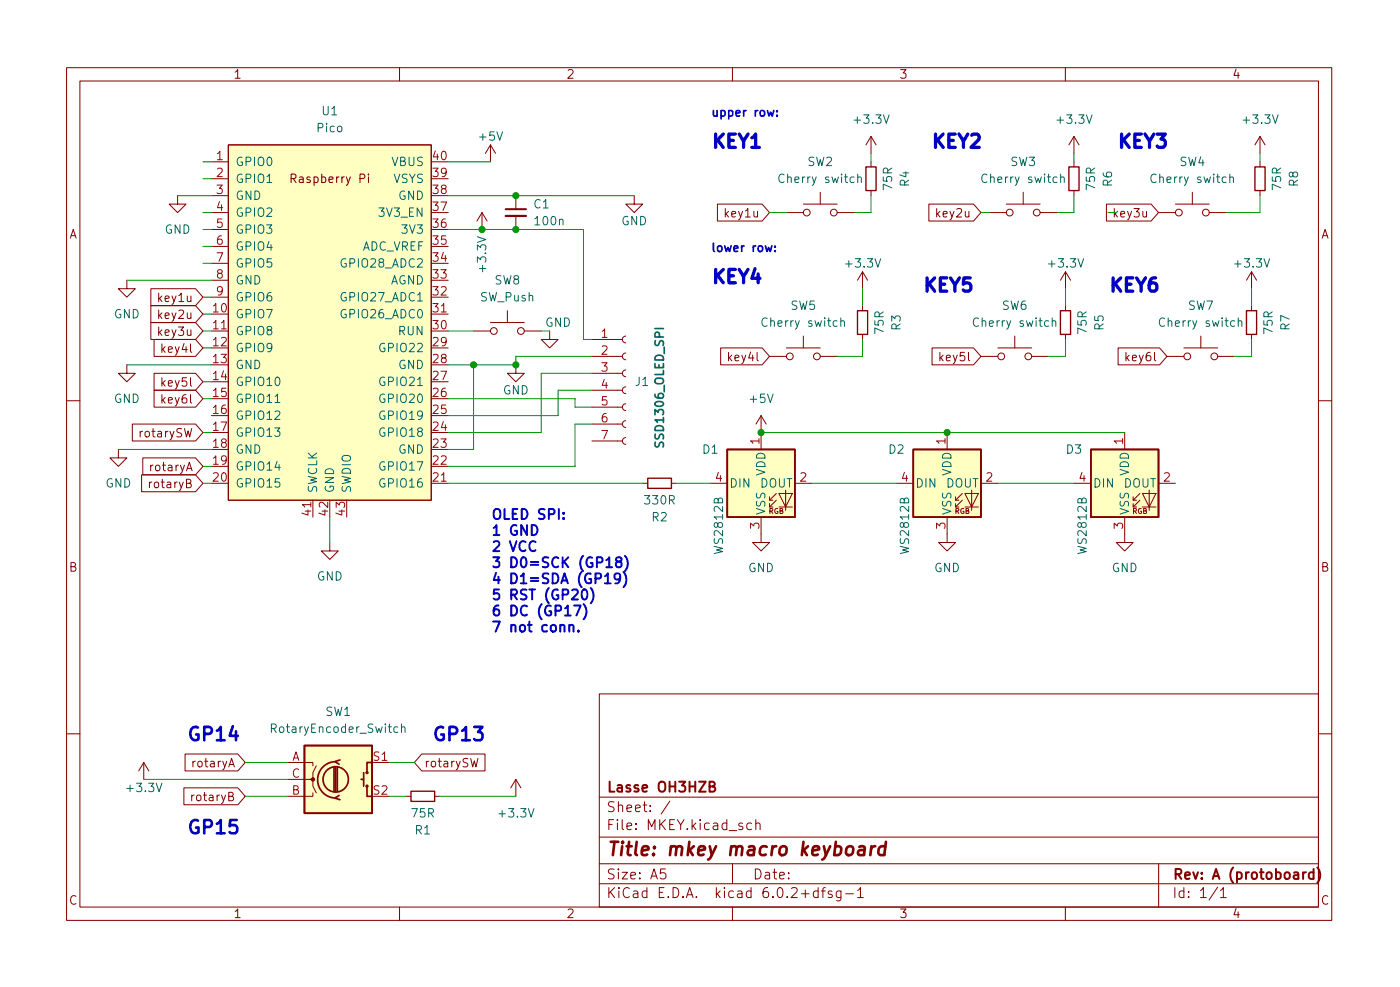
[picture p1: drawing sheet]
<svg xmlns="http://www.w3.org/2000/svg" width="210mm" height="148mm" viewBox="0 0 210 148" stroke-linecap="round" stroke-linejoin="round" font-family="sans-serif">
<g fill="none" stroke="#840000" stroke-width=".15">
<path d="M10 10.2h190v128h-190zM12 12.2h186v124h-186zM60 10.2v2M110 10.2v2M160 10.2v2M26.7 29.4v1.2h1.2l-1.2 1.3-1.3-1.3h1.3M31.7 24.3h2.6M31.7 26.8h2.6M31.7 29.4h2.6M31.7 31.9h2.6M31.7 34.5h2.6M31.7 37h2.6"/>
<path d="M31.7 39.5h2.6M34.3 21.8h30.5v53.3h-30.5zM72.4 31.9l-.8 1.3M72.4 31.9v2.6M72.4 31.9l.8 1.3M73.7 21.8l-.8 1.2M73.7 21.8v2.5M73.7 21.8l.7 1.2M77.5 29.4v2M77.5 32.4v2.1M95.2 29.4v1.2h1.3l-1.3 1.3-1.2-1.3h1.2M107.7 30.6h6.8l1.1 1.3-1.1 1.3h-6.8z"/>
<path d="M118.1 31.9h2.5M120.6 30.6h5.1M123.2 28.9v1.7M125.7 31.9h2.6M130.8 20.5l-.8 1.3M130.8 20.5v2.5M130.8 24.3v.8M130.8 28.6v.8M130.8 20.5l.8 1.3M139.5 30.6h6.7l1.1 1.3-1.1 1.3h-6.7zM148.6 31.9h2.5M151.1 30.6h5.1"/>
<path d="M153.7 28.9v1.7M156.2 31.9h2.5M161.3 20.5l-.8 1.3M161.3 20.5v2.5M161.3 24.3v.8M161.3 28.6v.8M161.3 20.5l.8 1.3M166.2 30.6h6.7l1.1 1.3-1.1 1.3h-6.7zM174 31.9h2.5M176.5 30.6h5.1M179.1 28.9v1.7M181.6 31.9h2.5"/>
<path d="M189.2 20.5l-.7 1.3M189.2 20.5v2.5M189.2 24.3v.8M189.2 28.6v.8M189.2 20.5l.8 1.3M19 54.8v1.2h1.3l-1.3 1.3-1.2-1.3h1.2M19 42.1v1.2h1.3l-1.3 1.3-1.2-1.3h1.2M22.7 48.4h6.7l1.1 1.3-1.1 1.3h-6.7zM22.7 43.3h6.7l1.1 1.3-1.1 1.3h-6.7zM22.7 45.9h6.7l1.1 1.3-1.1 1.2h-6.7zM23.1 56h6.3l1.1 1.3-1.1 1.3h-6.3zM23.1 51h6.3l1.1 1.2-1.1 1.3h-6.3z"/>
<path d="M23.1 58.6h6.3l1.1 1.3-1.1 1.2h-6.3zM31.7 49.7h2.6M31.7 42.1h2.6M31.7 44.6h2.6M64.8 47.2h2.5M71.1 49.7h2.6M73.7 48.4h5M76.2 46.6v1.8M77.5 54.8v1.2h1.2l-1.2 1.3-1.3-1.3h1.3M78.7 49.7h2.6M82.5 49.7v1.3h1.3l-1.3 1.2-1.2-1.2h1.2M88.9 53.5h4.6"/>
<path d="M88.9 58.6h4.6M88.9 56h4.6M88.9 51h4.6M94 58.1a.51 .51 0 0 0-.5 .5 .51 .51 0 0 0 .5 .5M94 55.5a.51 .51 0 0 0-.5 .5 .51 .51 0 0 0 .5 .5M94 53a.51 .51 0 0 0-.5 .5 .51 .51 0 0 0 .5 .5M94 50.5a.51 .51 0 0 0-.5 .5 .51 .51 0 0 0 .5 .5M108.2 52.2h6.3l1.1 1.3-1.1 1.3h-6.3zM115.6 53.5h2.5M118.1 52.2h5.1M120.6 50.5v1.7M123.2 53.5h2.5"/>
<path d="M129.5 40.8l-.7 1.3M129.5 40.8v2.5M129.5 45.9v.7M129.5 50.2v.8M129.5 40.8l.8 1.3M140 52.2h6.2l1.1 1.3-1.1 1.3h-6.2zM147.3 53.5h2.6M149.9 52.2h5M152.4 50.5v1.7M154.9 53.5h2.6M160 40.8v2.5M160 45.9v.7"/>
<path d="M160 50.2v.8M160 40.8l-.7 1.3M160 40.8l.8 1.3M167.9 52.2h6.2l1.2 1.3-1.2 1.3h-6.2zM175.3 53.5h2.5M177.8 52.2h5.1M180.3 50.5v1.7M182.9 53.5h2.5M188 40.8v2.5M188 45.9v.7M188 50.2v.8M188 40.8l-.8 1.3"/>
<path d="M188 40.8l.7 1.3M10 60.2h2M17.8 67.5v1.2h1.2l-1.2 1.3-1.3-1.3h1.3M19.9 63.7h9.5l1.1 1.2-1.1 1.3h-9.5zM21.3 71.3h8.1l1.1 1.3-1.1 1.2h-8.1zM21.4 68.7h8l1.1 1.3-1.1 1.3h-8zM47 75.1v2.5M64.8 72.6h2.5M88.9 66.2h4.6M88.9 63.7h4.6M88.9 61.1h4.6M94 65.7a.51 .51 0 0 0-.5 .5 .51 .51 0 0 0 .5 .5"/>
<path d="M94 63.2a.51 .51 0 0 0-.5 .5 .51 .51 0 0 0 .5 .5M94 60.6a.51 .51 0 0 0-.5 .5 .51 .51 0 0 0 .5 .5M96.5 72.6h.8M100.8 72.6h.8M106.7 72.6h2.5M114.3 77.6v3.8h1.3l-1.3 1.3-1.3-1.3h1.3M114.3 62.4v5.1M114.3 62.4l-.8 1.3M114.3 62.4l.8 1.3M115.6 75.1h.5M116.6 75.1l-1 1v-.5M116.6 74.1l-1 1v-.5"/>
<path d="M117 74.1h2l-1 2zM117 76.1h2M118 73.6v3M119.4 72.6h2.5M134.6 72.6h2.6M142.2 77.6v3.8h1.3l-1.3 1.3-1.2-1.3h1.2M142.2 64.9v2.6M143.5 75.1h.5M144.5 75.1l-1 1v-.5M144.5 74.1l-1 1v-.5M144.9 74.1h2l-1 2zM144.9 76.1h2"/>
<path d="M145.9 73.6v3M147.3 72.6h2.6M161.3 72.6h2.5M168.9 77.6v3.8h1.3l-1.3 1.3-1.3-1.3h1.3M168.9 64.9v2.6M170.2 75.1h.5M171.2 75.1l-1 1v-.5M171.2 74.1l-1 1v-.5M171.6 74.1h2l-1 2zM171.6 76.1h2M172.6 73.6v3M174 72.6h2.5"/>
<path d="M198 60.2h2M49.5 81.4v1.3h1.3l-1.3 1.3-1.2-1.3h1.2M10 110.2h2M21.6 114.5l-.8 1.2M21.6 114.5v2.5M21.6 114.5l.8 1.2M27.6 118.3h8.1l1.1 1.2-1.1 1.3h-8.1zM27.8 113.2h7.9l1.1 1.3-1.1 1.2h-7.9zM43.2 114.5h3.8v.5M43.2 117h3.8v1l.5 1M47 119v.5h-3.8M47.5 115l-.5 1v1h-.5"/>
<path d="M61 119.5h.7M63.3 113.2h9.5v2.5h-9.5l-1.1-1.2zM65.3 119.5h.7M70.7 113.9l.3 1.2 .2-.9 .3 .9 .3-1.2M77.5 117l-.8 1.3M77.5 117v2.5M77.5 117l.7 1.3M90 104.2h108v32h-108zM90 119.7h108M198 110.2h2M60 136.2v2M90 132.7h108"/>
<path d="M90 129.7h108M90 125.7h108M99.9 130.4h-.7v.8l.2-.2 .5 .1 .1 .2-.1 .5-.2 .1h-.3l-.2-.1M100.6 120.3l-1.3 1.9M110 136.2v2M110 129.7v3M112.9 123.6l-.5-.1-.2 .3v.5l.1 .2h.6M113.5 123.7a.37 .37 0 0 1 .7 .1v.7M113.5 123v1.5M122.9 133.8l-.5-.1-.2 .3v.5l.1 .2h.6M122.9 133.2v1.5M123.4 133.7h.5"/>
<path d="M123.9 133.2l-.2 .1-.1 .2v1.2M124.9 133.8l-.3-.1-.2 .3v.2l.5 .1v.4h-.5M126.3 133.7v1.3a.41 .41 0 0 1-.6 .2M126.3 133.8l-.4-.1-.3 .3v.5l.1 .2h.6M127 134.2h1.2M128.8 133.7l.4-.5v1.5M128.8 134.7h.9M160 136.2v2M174 129.7v6.5M182.9 133.2l-1.3 1.9M183.3 133.7l.4-.5v1.5M183.3 134.7h.9"/>
<circle cx="121.2" cy="31.9" r=".51"/>
<circle cx="125.2" cy="31.9" r=".51"/>
<circle cx="151.6" cy="31.9" r=".51"/>
<circle cx="155.7" cy="31.9" r=".51"/>
<circle cx="177" cy="31.9" r=".51"/>
<circle cx="181.1" cy="31.9" r=".51"/>
<circle cx="74.2" cy="49.7" r=".51"/>
<circle cx="78.2" cy="49.7" r=".51"/>
<circle cx="118.6" cy="53.5" r=".51"/>
<circle cx="122.7" cy="53.5" r=".51"/>
<circle cx="150.4" cy="53.5" r=".51"/>
<circle cx="154.4" cy="53.5" r=".51"/>
<circle cx="178.3" cy="53.5" r=".51"/>
<circle cx="182.4" cy="53.5" r=".51"/>
</g>
<path d="M75.9 31.4h3.1M106.6 118.1l.6-.1 .1-.2v-.3l-.2-.2h-.5v1.5h.5a.4 .4 0 0 0 .3-.4 .4 .4 0 0 0-.3-.3M197.3 131l-.5-.1-.2 .3v.5l.1 .2h.6M197.3 130.4v1.5M197.8 130.2a1.72 1.72 0 0 1 0 2.3" fill="none" stroke="#840000" stroke-width=".3"/>
<path d="M129.1 127.1l.2-.1 .5 .1 .1 .2-.1 1.1M129.9 127.5l-.7 .1a.4 .4 0 0 0-.3 .4 .4 .4 0 0 0 .2 .4l.7-.1M130.9 127l-.2 1.4M131.4 127a.59 .59 0 0 0-.6 .4M133 127.1a.66 .66 0 0 0-1 .3l-.1 .6 .2 .3 .1 .1 .6-.1M133.1 126.4l-.3 2" fill="none" stroke="#840000" stroke-width=".4"/>
<g fill="#ffffc2" stroke="#ffffc2" stroke-width=".15">
<path d="M34.3 21.8h30.5v53.3h-30.5z"/>
<path d="M45.7 111.9h10.2v10.2h-10.2z"/>
<path d="M109.2 67.5h10.2v10.1h-10.2z"/>
<path d="M137.2 67.5h10.1v10.1h-10.1z"/>
<path d="M163.8 67.5h10.2v10.1h-10.2z"/>
</g>
<path d="M55.3 26.1v.2M55.3 26.6v.8" fill="none" stroke="#840000" stroke-width=".16"/>
<g fill="none" stroke="#006464" stroke-width=".15">
<path d="M128.8 26.7l.2-.1h.3l.1 .8M128.8 26.1v1.3M159.3 26.7l.2-.1h.3v.8M159.3 26.1v1.3M184.7 26.7l.2-.1h.3v.8M184.7 26.1v1.3M126.3 48.3l.2-.2 .3 .1v.8M126.3 47.7v1.3M158 48.3l.2-.2 .3 .1 .1 .8M158 47.7v1.3M186 48.3l.1-.2 .3 .1 .1 .8M186 47.7v1.3"/>
<path d="M41.3 60.4h.7M59.8 109.2l-.4-.1-.3 .3v.3l.2 .2h.5M60.3 109.2l.2-.1 .3 .1v.8M60.3 108.7v1.3"/>
</g>
<path d="M130 25.1h1.6v3.5h-1.6zM160.5 25.1h1.6v3.5h-1.6zM188.5 25.1h1.5v3.5h-1.5zM128.8 46.6h1.5v3.6h-1.5zM159.3 46.6h1.5v3.6h-1.5zM187.2 46.6h1.5v3.6h-1.5zM97.3 71.8h3.5v1.5h-3.5zM61.7 118.8h3.6v1.5h-3.6z" fill="none" stroke="#840000" stroke-width=".2"/>
<g fill="none" stroke="#840000" stroke-width=".25">
<path d="M109.2 67.5h10.2v10.1h-10.2zM137.2 67.5h10.1v10.1h-10.1zM163.8 67.5h10.2v10.1h-10.2zM45.7 111.9h10.2v10.2h-10.2zM50.2 115.2v3.6M50.4 114.3a2.73 2.73 0 0 0-2.7 2.8 2.73 2.73 0 0 0 2.7 2.7M50.4 115.2v3.6M50.7 115.2v3.6M50.9 119.4l-.6 .4 .8 .2M51.1 114.1l-.8 .2 .6 .4M54.2 117h.4M54.6 116v2"/>
<path d="M55.1 118v1.5h.8M55.9 114.5h-.8v1.5"/>
<circle cx="50.4" cy="117" r="1.9"/>
<circle cx="55.1" cy="116" r=".13"/>
<circle cx="55.1" cy="118" r=".13"/>
</g>
<circle cx="47" cy="117" r=".25" fill="#840000" stroke="#840000" stroke-width=".15"/>
<path d="M75.9 32.4h3.1" fill="none" stroke="#840000" stroke-width=".33"/>
<path d="M116.7 17.3v.1M116.7 16.6v.2M116.4 37.6v.2M116.4 37v.1" fill="none" stroke="#0000c2" stroke-width=".25"/>
<g fill="none" stroke="#0000c2" stroke-width=".3">
<path d="M79.9 78.8a.76 .76 0 0 1 .8 .8 .76 .76 0 0 1-.8 .7zM84.6 77.8v.1M84.6 77v.1M85.5 94a.37 .37 0 0 1 .6 0v.8M85.5 93.8v1M86.2 90.9h1l-.6 1.5M86.9 94.7v.1M87.5 88.6l.4-.1a.94 .94 0 0 1 0 1.5h-.2a.91 .91 0 0 1-.2-1.4zM87.6 90.7a1.72 1.72 0 0 1 0 2.3M88.7 88.3a1.72 1.72 0 0 1 0 2.3M90.9 87.6h.8M91.1 85.2h.8"/>
<path d="M92.8 84.3l-.3-.3 .1-.2 .2-.1h.4l.2 .2-.1 .3-.7 .2-.1 .2 .1 .4 .2 .2 .4-.1 .2-.2-.1-.5-.2-.1M93.1 86.7l-.2 .3-.5-.1-.1-.2v-.3l.1-.3h.5l.2 .1a.99 .99 0 0 1-.4 1.4h-.3M93.6 85.9a1.72 1.72 0 0 1 0 2.2M93.9 83.4a1.72 1.72 0 0 1 0 2.3"/>
</g>
<g fill="none" stroke="#009600" stroke-width=".15">
<path d="M26.7 29.4h5M30.5 31.9h1.2M30.5 39.5h1.2M30.5 37h1.2M30.5 34.5h1.2M30.5 26.8h1.2M30.5 24.3h1.2M67.3 29.4h27.9M67.3 34.5h20.3v16.5h1.3M67.3 24.3h6.4M115.6 31.9h2.5M130.8 23v1.3"/>
<path d="M130.8 29.4v2.5h-2.5M147.3 31.9h1.3M161.3 29.4v2.5h-2.6M161.3 23v1.3M166.4 31.9h1.2M189.2 23v1.3M189.2 29.4v2.5h-5.1M19 54.8h12.7M19 42.1h12.7M30.5 47.2h1.2M30.5 49.7h1.2M30.5 57.3h1.2"/>
<path d="M30.5 59.9h1.2M30.5 44.6h1.2M30.5 52.2h1.2M67.3 49.7h3.8M67.3 59.9h19.1v1.2h2.5M71.1 54.8v12.7h-3.8M81.3 49.7h1.2M88.9 56h-7.6v8.9h-14M88.9 53.5h-11.4v1.3h-10.2M88.9 58.6h-5.1v3.8h-16.5M129.5 43.3v2.6M129.5 51v2.5h-3.8"/>
<path d="M160 51v2.5h-2.5M160 43.3v2.6M188 43.3v2.6M188 51v2.5h-2.6M17.8 67.5h13.9M30.5 64.9h1.2M30.5 72.6h1.2M30.5 70h1.2M49.5 77.6v3.8M67.3 72.6h29.2M88.9 63.7h-2.5v6.3h-19.1M101.6 72.6h5.1"/>
<path d="M114.3 64.9h54.6M121.9 72.6h12.7M149.9 72.6h11.4M21.6 117h21.6M36.8 114.5h6.4M36.8 119.5h6.4M58.4 114.5h3.8M58.4 119.5h2.6M66 119.5h11.5"/>
</g>
<g fill="#009600" stroke="#009600" stroke-width=".15">
<circle cx="71.1" cy="54.8" r=".46"/>
<circle cx="77.5" cy="34.5" r=".46"/>
<circle cx="72.4" cy="34.5" r=".46"/>
<circle cx="77.5" cy="29.4" r=".46"/>
<circle cx="77.5" cy="54.8" r=".46"/>
<circle cx="142.2" cy="64.9" r=".46"/>
<circle cx="114.3" cy="64.9" r=".46"/>
</g>
<g font-size="2.8" fill="#0000c2">
<text x="106.7" y="22.2">KEY1</text>
<text x="139.7" y="22.2">KEY2</text>
<text x="167.6" y="22.2">KEY3</text>
<text x="106.7" y="42.5">KEY4</text>
<text x="138.4" y="43.8">KEY5</text>
<text x="166.4" y="43.8">KEY6</text>
<text x="27.9" y="111.2">GP14</text>
<text x="64.8" y="111.2">GP13</text>
<text x="27.9" y="125.2">GP15</text>
</g>
<text font-size="2.8" fill="#840000" x="91" y="128.5">Title: mkey macro keyboard</text>
<g font-size="2.1" fill="#0000c2">
<text x="73.7" y="78">OLED SPI:</text>
<text x="73.7" y="80.4">1 GND</text>
<text x="73.7" y="82.8">2 VCC</text>
<text x="73.7" y="85.2">3 D0=SCK (GP18)</text>
<text x="73.7" y="87.6">4 D1=SDA (GP19)</text>
<text x="73.7" y="90.1">5 RST (GP20)</text>
<text x="73.7" y="92.5">6 DC (GP17)</text>
<text x="73.7" y="94.9">7 not conn.</text>
</g>
<g font-size="2.1" fill="#840000">
<text x="91" y="118.9">Lasse OH3HZB</text>
<text x="91" y="124.6">File: MKEY.kicad_sch</text>
<text x="91" y="121.9">Sheet: /</text>
<text x="91" y="134.8">KiCad E.D.A. kicad 6.0.2+dfsg-1</text>
<text x="91" y="132">Size: A5</text>
<text x="113" y="132">Date:</text>
<text x="176" y="132">Rev: A (protoboard)</text>
<text x="176" y="134.8">Id: 1/1</text>
</g>
<g font-size="1.8" fill="#840000">
<text x="35" y="11.8">1</text>
<text x="85" y="11.8">2</text>
<text x="135" y="11.8">3</text>
<text x="185" y="11.8">4</text>
<text x="44.1" y="27.5">Raspberry Pi</text>
<text x="10.3" y="35.8">A</text>
<text x="109.1" y="32.6">key1u</text>
<text x="140.9" y="32.6">key2u</text>
<text x="167.5" y="32.6">key3u</text>
<text x="198.4" y="35.8">A</text>
<text x="24" y="45.3">key1u</text>
<text x="24" y="47.9">key2u</text>
<text x="24" y="50.4">key3u</text>
<text x="24.6" y="53">key4l</text>
<text x="24.6" y="58">key5l</text>
<text x="109.7" y="54.2">key4l</text>
<text x="141.5" y="54.2">key5l</text>
<text x="169.4" y="54.2">key6l</text>
<text x="21.2" y="65.7">rotarySW</text>
<text x="24.6" y="60.6">key6l</text>
<text x="22.8" y="70.7">rotaryA</text>
<text x="22.8" y="73.3">rotaryB</text>
<text x="10.3" y="85.8">B</text>
<text x="198.4" y="85.8">B</text>
<text x="29.1" y="115.2">rotaryA</text>
<text x="63.7" y="115.2">rotarySW</text>
<text x="29.1" y="120.3">rotaryB</text>
<text x="10.3" y="135.8">C</text>
<text x="35" y="137.8">1</text>
<text x="85" y="137.8">2</text>
<text x="135" y="137.8">3</text>
<text x="185" y="137.8">4</text>
<text x="198.4" y="135.8">C</text>
</g>
<g font-size="1.8" fill="#006464">
<text x="48.4" y="17.3">U1</text>
<text x="47.7" y="19.8">Pico</text>
<text x="72.1" y="21.1">+5V</text>
<text x="128.5" y="18.6">+3.3V</text>
<text x="159" y="18.6">+3.3V</text>
<text x="186.9" y="18.6">+3.3V</text>
<text x="35.3" y="24.9">GPIO0</text>
<text x="35.3" y="27.5">GPIO1</text>
<text x="58.8" y="24.9">VBUS</text>
<text x="59" y="27.5">VSYS</text>
<text x="117.3" y="27.5">Cherry switch</text>
<text x="121.3" y="24.9">SW2</text>
<text x="134" y="28.5" transform="rotate(-90 134 28.5)">75R</text>
<text x="136.5" y="28" transform="rotate(-90 136.5 28)">R4</text>
<text x="147.8" y="27.5">Cherry switch</text>
<text x="151.8" y="24.9">SW3</text>
<text x="164.5" y="28.5" transform="rotate(-90 164.5 28.5)">75R</text>
<text x="167" y="28" transform="rotate(-90 167 28)">R6</text>
<text x="173.2" y="27.5">Cherry switch</text>
<text x="177.2" y="24.9">SW4</text>
<text x="192.4" y="28.5" transform="rotate(-90 192.4 28.5)">75R</text>
<text x="194.9" y="28" transform="rotate(-90 194.9 28)">R8</text>
<text x="24.7" y="35.1">GND</text>
<text x="35.3" y="30">GND</text>
<text x="35.3" y="32.5">GPIO2</text>
<text x="35.3" y="35.1">GPIO3</text>
<text x="57.2" y="32.5">3V3_EN</text>
<text x="59.8" y="30">GND</text>
<text x="60.6" y="35.1">3V3</text>
<text x="80.2" y="31.3">C1</text>
<text x="80.5" y="33.8">100n</text>
<text x="93.3" y="33.8">GND</text>
<text x="35.3" y="37.6">GPIO4</text>
<text x="35.3" y="40.2">GPIO5</text>
<text x="51.6" y="40.2">GPIO28_ADC2</text>
<text x="54.2" y="37.6">ADC_VREF</text>
<text x="73" y="40.6" transform="rotate(-90 73 40.6)">+3.3V</text>
<text x="127.2" y="40.2">+3.3V</text>
<text x="157.7" y="40.2">+3.3V</text>
<text x="185.6" y="40.2">+3.3V</text>
<text x="17.1" y="47.8">GND</text>
<text x="35.3" y="47.8">GPIO7</text>
<text x="35.3" y="42.7">GND</text>
<text x="35.3" y="45.2">GPIO6</text>
<text x="51.6" y="47.8">GPIO26_ADC0</text>
<text x="51.6" y="45.2">GPIO27_ADC1</text>
<text x="58.5" y="42.7">AGND</text>
<text x="72.1" y="45.2">SW_Push</text>
<text x="74.3" y="42.7">SW8</text>
<text x="118.7" y="46.5">SW5</text>
<text x="150.5" y="46.5">SW6</text>
<text x="178.4" y="46.5">SW7</text>
<text x="35.3" y="50.3">GPIO8</text>
<text x="35.3" y="52.9">GPIO9</text>
<text x="57.4" y="52.9">GPIO22</text>
<text x="59.9" y="50.3">RUN</text>
<text x="81.9" y="49.1">GND</text>
<text x="114.8" y="49.1">Cherry switch</text>
<text x="132.7" y="50" transform="rotate(-90 132.7 50)">75R</text>
<text x="135.3" y="49.6" transform="rotate(-90 135.3 49.6)">R3</text>
<text x="146.6" y="49.1">Cherry switch</text>
<text x="163.2" y="50" transform="rotate(-90 163.2 50)">75R</text>
<text x="165.7" y="49.6" transform="rotate(-90 165.7 49.6)">R5</text>
<text x="174.5" y="49.1">Cherry switch</text>
<text x="191.1" y="50" transform="rotate(-90 191.1 50)">75R</text>
<text x="193.7" y="49.6" transform="rotate(-90 193.7 49.6)">R7</text>
<text x="35.3" y="55.4">GND</text>
<text x="35.3" y="57.9">GPIO10</text>
<text x="57.4" y="57.9">GPIO21</text>
<text x="59.8" y="55.4">GND</text>
<text x="75.5" y="59.2">GND</text>
<text x="95.4" y="57.9">J1</text>
<text x="17.1" y="60.5">GND</text>
<text x="35.3" y="60.5">GPIO11</text>
<text x="35.3" y="63">GPIO12</text>
<text x="35.3" y="65.6">GPIO13</text>
<text x="57.4" y="65.6">GPIO18</text>
<text x="57.4" y="63">GPIO19</text>
<text x="57.4" y="60.5">GPIO20</text>
<text x="112.7" y="60.5">+5V</text>
<text x="35.3" y="68.1">GND</text>
<text x="35.3" y="70.6">GPIO14</text>
<text x="57.4" y="70.6">GPIO17</text>
<text x="59.8" y="68.1">GND</text>
<text x="99.7" y="66.8" transform="rotate(-90 99.7 66.8)">SSD1306_OLED_SPI</text>
<text x="105.5" y="68.1">D1</text>
<text x="114.9" y="71.5" transform="rotate(-90 114.9 71.5)">VDD</text>
<text x="133.5" y="68.1">D2</text>
<text x="142.9" y="71.5" transform="rotate(-90 142.9 71.5)">VDD</text>
<text x="160.2" y="68.1">D3</text>
<text x="169.5" y="71.5" transform="rotate(-90 169.5 71.5)">VDD</text>
<text x="15.8" y="73.2">GND</text>
<text x="35.3" y="73.2">GPIO15</text>
<text x="47.6" y="74.1" transform="rotate(-90 47.6 74.1)">SWCLK</text>
<text x="50.2" y="74.1" transform="rotate(-90 50.2 74.1)">GND</text>
<text x="52.7" y="74.1" transform="rotate(-90 52.7 74.1)">SWDIO</text>
<text x="57.4" y="73.2">GPIO16</text>
<text x="96.9" y="75.7">330R</text>
<text x="109.5" y="73.2">DIN</text>
<text x="114.1" y="73.2">DOUT</text>
<text x="114.9" y="77.4" transform="rotate(-90 114.9 77.4)">VSS</text>
<text x="137.4" y="73.2">DIN</text>
<text x="142.1" y="73.2">DOUT</text>
<text x="142.9" y="77.4" transform="rotate(-90 142.9 77.4)">VSS</text>
<text x="164.1" y="73.2">DIN</text>
<text x="168.7" y="73.2">DOUT</text>
<text x="169.5" y="77.4" transform="rotate(-90 169.5 77.4)">VSS</text>
<text x="97.9" y="78.3">R2</text>
<text x="108.6" y="82.9" transform="rotate(-90 108.6 82.9)">WS2812B</text>
<text x="136.5" y="82.9" transform="rotate(-90 136.5 82.9)">WS2812B</text>
<text x="163.2" y="82.9" transform="rotate(-90 163.2 82.9)">WS2812B</text>
<text x="47.6" y="87.2">GND</text>
<text x="112.3" y="85.9">GND</text>
<text x="140.3" y="85.9">GND</text>
<text x="166.9" y="85.9">GND</text>
<text x="48.9" y="107.5">SW1</text>
<text x="41.1" y="110">RotaryEncoder_Switch</text>
<text x="19.3" y="118.9">+3.3V</text>
<text x="61.9" y="122.7">75R</text>
<text x="62.4" y="125.3">R1</text>
<text x="75.1" y="122.7">+3.3V</text>
</g>
<g font-size="1.8" fill="#0000c2">
<text x="106.7" y="17.5">upper row:</text>
<text x="106.7" y="37.8">lower row:</text>
</g>
<g font-size="1.8" fill="#a90000">
<text x="32.5" y="24">1</text>
<text x="32.5" y="26.6">2</text>
<text x="32.5" y="29.1">3</text>
<text x="65.1" y="29.1">38</text>
<text x="65.1" y="26.6">39</text>
<text x="65.1" y="24">40</text>
<text x="32.5" y="31.7">4</text>
<text x="32.5" y="34.2">5</text>
<text x="65.1" y="34.2">36</text>
<text x="65.1" y="31.7">37</text>
<text x="32.5" y="36.7">6</text>
<text x="32.5" y="39.3">7</text>
<text x="32.5" y="41.8">8</text>
<text x="65.1" y="41.8">33</text>
<text x="65.1" y="39.3">34</text>
<text x="65.1" y="36.7">35</text>
<text x="32" y="46.9">10</text>
<text x="32.5" y="44.4">9</text>
<text x="65.1" y="46.9">31</text>
<text x="65.1" y="44.4">32</text>
<text x="32" y="49.4">11</text>
<text x="32" y="52">12</text>
<text x="65.1" y="52">29</text>
<text x="65.1" y="49.4">30</text>
<text x="90.3" y="50.7">1</text>
<text x="90.3" y="53.2">2</text>
<text x="32" y="54.5">13</text>
<text x="32" y="57.1">14</text>
<text x="32" y="59.6">15</text>
<text x="65.1" y="59.6">26</text>
<text x="65.1" y="57.1">27</text>
<text x="65.1" y="54.5">28</text>
<text x="90.3" y="55.8">3</text>
<text x="90.3" y="58.3">4</text>
<text x="32" y="62.1">16</text>
<text x="32" y="64.7">17</text>
<text x="65.1" y="64.7">24</text>
<text x="65.1" y="62.1">25</text>
<text x="90.3" y="60.9">5</text>
<text x="90.3" y="63.4">6</text>
<text x="90.3" y="65.9">7</text>
<text x="32" y="67.2">18</text>
<text x="32" y="69.8">19</text>
<text x="65.1" y="69.8">22</text>
<text x="65.1" y="67.2">23</text>
<text x="114" y="66.7" transform="rotate(-90 114 66.7)">1</text>
<text x="142" y="66.7" transform="rotate(-90 142 66.7)">1</text>
<text x="168.7" y="66.7" transform="rotate(-90 168.7 66.7)">1</text>
<text x="32" y="72.3">20</text>
<text x="46.7" y="77.3" transform="rotate(-90 46.7 77.3)">41</text>
<text x="49.3" y="77.3" transform="rotate(-90 49.3 77.3)">42</text>
<text x="51.8" y="77.3" transform="rotate(-90 51.8 77.3)">43</text>
<text x="65.1" y="72.3">21</text>
<text x="107.5" y="72.3">4</text>
<text x="120.2" y="72.3">2</text>
<text x="135.4" y="72.3">4</text>
<text x="148.1" y="72.3">2</text>
<text x="162.1" y="72.3">4</text>
<text x="174.8" y="72.3">2</text>
<text x="114" y="79.4" transform="rotate(-90 114 79.4)">3</text>
<text x="142" y="79.4" transform="rotate(-90 142 79.4)">3</text>
<text x="168.7" y="79.4" transform="rotate(-90 168.7 79.4)">3</text>
<text x="43.8" y="114.2">A</text>
<text x="43.8" y="119.3">B</text>
<text x="43.8" y="116.7">C</text>
<text x="56.1" y="114.2">S1</text>
<text x="56.1" y="119.3">S2</text>
</g>
<g font-size="1.1" fill="#840000">
<text x="115.4" y="77.1">RGB</text>
<text x="143.3" y="77.1">RGB</text>
<text x="170" y="77.1">RGB</text>
</g>
</svg>
